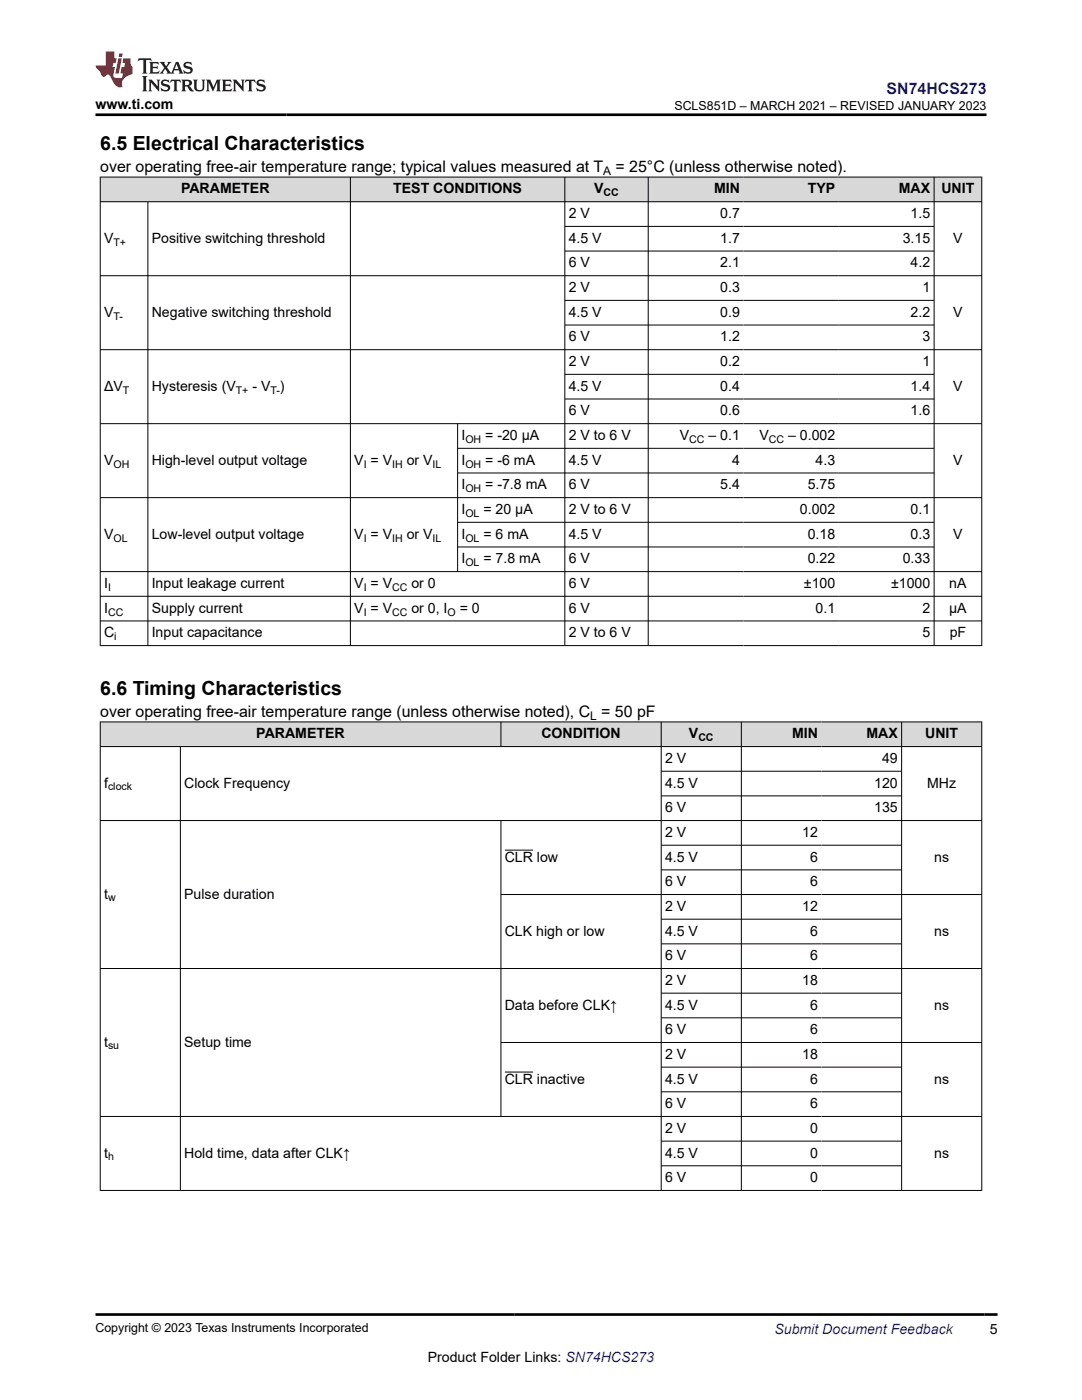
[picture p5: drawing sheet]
<svg xmlns="http://www.w3.org/2000/svg" width="216mm" height="279mm" viewBox="0 0 216 279" stroke-linecap="round" stroke-linejoin="round" font-family="sans-serif">
<g fill="#d8d8d8">
<path d="M20 35.3h175.9v5h-175.9z" fill-rule="evenodd"/>
<path d="M20.1 35.4h49.8v4.8h-49.8z" fill-rule="evenodd"/>
<path d="M70 35.4h42.6v4.8h-42.6z" fill-rule="evenodd"/>
<path d="M112.8 35.4h16.5v4.8h-16.5z" fill-rule="evenodd"/>
<path d="M129.4 35.4h19v4.8h-19z" fill-rule="evenodd"/>
<path d="M148.4 35.4h19v4.8h-19z" fill-rule="evenodd"/>
<path d="M167.4 35.4h18.9v4.8h-18.9z" fill-rule="evenodd"/>
<path d="M186.5 35.4h9.3v4.8h-9.3z" fill-rule="evenodd"/>
</g>
<g fill="none" stroke="#000" stroke-width=".2">
<path d="M19.9 35.3h176.1M20 35.3v93.6M69.9 35.3v93.6M112.7 35.3v93.6M129.3 35.3v93.6M186.4 35.3v93.6M195.9 35.3v93.6M19.9 40.3h176.1M19.9 55h176.1M29.5 40.3v88.6M112.7 45.2h73.8M112.7 50.1h73.8"/>
<path d="M112.7 59.9h73.8M19.9 69.8h176.1M112.7 64.9h73.8M112.7 74.7h73.8M112.7 79.6h73.8M19.9 84.6h176.1M19.9 99.3h176.1M91.3 84.6v29.5M91.3 89.5h95.2M91.3 94.4h95.2M19.9 114.1h176.1M19.9 119h176.1"/>
<path d="M91.3 104.2h95.2M91.3 109.2h95.2M19.9 123.9h176.1M19.9 128.8h176.1"/>
</g>
<g fill="#d8d8d8">
<path d="M20 144.1h175.9v4.9h-175.9z" fill-rule="evenodd"/>
<path d="M20.1 144.1h79.8v4.8h-79.8z" fill-rule="evenodd"/>
<path d="M100 144.1h31.9v4.8h-31.9z" fill-rule="evenodd"/>
<path d="M132 144.1h15.9v4.8h-15.9z" fill-rule="evenodd"/>
<path d="M148 144.1h15.9v4.8h-15.9z" fill-rule="evenodd"/>
<path d="M163.9 144.1h15.9v4.8h-15.9z" fill-rule="evenodd"/>
<path d="M180 144.1h15.8v4.8h-15.8z" fill-rule="evenodd"/>
</g>
<g fill="none" stroke="#000" stroke-width=".2">
<path d="M19.9 144.1h176.1M19.9 149h176.1M20 144v93.6M36 149v88.6M100 144v5.1M131.9 144v93.6M131.9 153.9h48.1M131.9 158.8h48.1M147.9 144v93.6M179.9 144v93.6M195.9 144v93.6M19.9 163.8h176.1"/>
<path d="M100 163.8v59.1M100 178.5h96M100.7 169.7h5.7M131.9 168.7h48.1M131.9 173.6h48.1M19.9 193.3h176.1M131.9 183.4h48.1M131.9 188.4h48.1M131.9 198.2h48.1M100 208.1h96M100.7 214h5.7M131.9 203.1h48.1"/>
<path d="M131.9 213h48.1M131.9 217.9h48.1M19.9 237.6h176.1M131.9 227.7h48.1M131.9 232.7h48.1M196 222.8h-176.1"/>
</g>
<path d="M27.7 11.6l-.2 .6 .5-.2h.6v.1v2.2l-.2 .4h1l-.2-.4v-2.2v-.1h.5l.5 .2-.1-.6zM29.8 12.4l.2 .3v1.6l-.2 .4h1.9l.1-.6a1.08 1.08 0 0 1-1.3 .2v-.7h.6l.4 .2v-.7l-.4 .2h-.6v-.5l.2-.2a1 1 0 0 1 1 .3l-.1-.5zM31.8 12.4l1 1.1-1 1.2h.9l-.2-.2 .4-.8 .5 .8-.2 .2h1.6l-.2-.2 .1-.5h1l.1 .5-.1 .2h.9l-.2-.4-.8-1.9h-.5l-1 2.1-.8-1.1 .9-1h-.8l.2 .2-.5 .6-.3-.6 .1-.2zM35.2 12.8l.4 1h-.8zM36.8 12.5a.65 .65 0 0 0-.2 .7 .65 .65 0 0 0 .6 .5l.7 .1 .1 .3a.79 .79 0 0 1-.7 .4 .79 .79 0 0 1-.7-.5l.1 .7 .2-.1a.93 .93 0 0 0 1.1 0 .93 .93 0 0 0 .4-.9 1.46 1.46 0 0 0-1.2-.6l-.1-.3a1.09 1.09 0 0 1 1.2 .2l-.2-.6-.1 .1-.6-.2zM28.4 15.2l.2 .4v2.2l-.2 .4h1l-.2-.4v-2.2l.2-.4zM29.6 15.9l.2 .4v1.5l-.2 .4h.8l-.3-.4v-1.3l1.7 1.8v-2l.2-.4h-.8l.2 .2 .1 1.1-1.2-1.3zM32.3 16a.65 .65 0 0 0-.2 .8 .65 .65 0 0 0 .7 .4l.6 .2 .1 .2a.79 .79 0 0 1-.7 .4 .79 .79 0 0 1-.7-.5l.1 .7 .2-.1a.93 .93 0 0 0 1.1 .1 .93 .93 0 0 0 .4-1 1.46 1.46 0 0 0-1.2-.5l-.1-.4a1.09 1.09 0 0 1 1.2 .2l-.2-.6-.1 .1-.6-.1zM34.1 15.9l-.1 .6a.63 .63 0 0 1 .7-.3l.1 1.6-.3 .4h1l-.2-.4v-1.6a.66 .66 0 0 1 .8 .3l-.1-.6zM36.2 15.9l.2 .4v1.5l-.2 .4h.9l-.2-.2v-.7h.5l.1 .2a.79 .79 0 0 0 1.2 .6l-1-.9a.61 .61 0 0 0 .6-.6 .61 .61 0 0 0-.5-.7zM36.9 16.2h.2a.47 .47 0 0 1 .5 .1 .47 .47 0 0 1 .1 .5l-.2 .1-.6 .1zM38.5 15.9l.2 .2a2.27 2.27 0 0 0 .4 2 1.04 1.04 0 0 0 1.7-.7v-1.3l.2-.2h-.8l.2 .4v1.1a.6 .6 0 0 1-.6 .6 .6 .6 0 0 1-.6-.6v-1.1l.3-.4zM41.1 15.9l.2 .4v1.5l-.2 .4h.7l-.2-.4v-1.4l.9 1.9 .8-1.9v1.4l-.2 .4h1l-.3-.4v-1.5l.3-.4h-.8l-.7 1.5-.7-1.5zM44.3 15.9l.2 .4v1.5l-.2 .4h1.9l.1-.6a1.09 1.09 0 0 1-1.3 .2v-.7h.6l.4 .2v-.6l-.4 .2h-.6v-.6l.2-.1a1.01 1.01 0 0 1 1 .3l-.1-.6zM46.4 15.9l.3 .4v1.5l-.3 .4h.8l-.2-.4v-1.3l1.6 1.8v-2l.2-.4h-.7l.2 .2v1.1l-1.2-1.3zM49 15.9l-.1 .6a.63 .63 0 0 1 .8-.3v1.6l-.3 .4h1l-.2-.4v-1.6a.66 .66 0 0 1 .8 .3l-.1-.6zM51.4 16a.65 .65 0 0 0-.2 .8 .65 .65 0 0 0 .6 .4l.6 .2 .2 .2a.79 .79 0 0 1-.8 .4 .79 .79 0 0 1-.6-.5l.1 .7 .2-.1a.93 .93 0 0 0 1 .1 .93 .93 0 0 0 .5-1 1.46 1.46 0 0 0-1.3-.5l-.1-.4a1.09 1.09 0 0 1 1.3 .2l-.2-.6-.2 .1-.5-.1z" fill="#231f20"/>
<path d="M21.1 10.3v2.7h-2.1l.1 .4 .9 1a.95 .95 0 0 0 .9 .9 .59 .59 0 0 1 .6-.4 .59 .59 0 0 1 .5 .3l.4 .8a1.59 1.59 0 0 0 2.1 1.4 1.61 1.61 0 0 1 1-2.3l1-.3-.1-1.5a1.59 1.59 0 0 1-.4-1.7h-1.4l-.2 .9h.5l-.1 .9h-.5l-.2 .9v.3l.4 .1-.2 .9h-.6a.73 .73 0 0 1-1.1-.7l.3-1.5h-.5l.2-.9h.5l.2-.9h-.5v-1.3zM23.6 11.6l-.6 3.1h.7l.6-3.1zM23.8 10.7l-.1 .6h.7l.1-.6z" fill="#ed1c24"/>
<path d="M19.1 22.9h177.8M19.1 262.3h179.9" fill="none" stroke="#000" stroke-width=".53"/>
<g font-size="3.9">
<text x="20" y="29.9">6.5 Electrical Characteristics</text>
<text x="20" y="138.6">6.6 Timing Characteristics</text>
</g>
<text font-size="3.2" fill="#00f" x="176.9" y="18.7">SN74HCS273</text>
<g font-size="3.2">
<text x="20" y="34.3">over operating free-air temperature range; typical values measured at T</text>
<text x="122.8" y="34.3">= 25°C (unless otherwise noted).</text>
<text x="20" y="143">over operating free-air temperature range (unless otherwise noted), C = 50 pF</text>
</g>
<g font-size="2.8">
<text x="19.1" y="21.8">www.ti.com</text>
<text x="36.1" y="38.6">PARAMETER</text>
<text x="78.5" y="38.6">TEST CONDITIONS</text>
<text x="118.6" y="38.6">V</text>
<text x="142.5" y="38.6">MIN</text>
<text x="161.2" y="38.6">TYP</text>
<text x="179.4" y="38.6">MAX</text>
<text x="187.9" y="38.6">UNIT</text>
<text x="113.5" y="43.5">2 V</text>
<text x="143.7" y="43.5">0.7</text>
<text x="181.7" y="43.5">1.5</text>
<text x="20.8" y="48.5">V</text>
<text x="30.3" y="48.5">Positive switching threshold</text>
<text x="113.5" y="48.5">4.5 V</text>
<text x="113.5" y="53.4">6 V</text>
<text x="143.7" y="48.5">1.7</text>
<text x="143.7" y="53.4">2.1</text>
<text x="180.1" y="48.5">3.15</text>
<text x="181.7" y="53.4">4.2</text>
<text x="190.2" y="48.5">V</text>
<text x="113.5" y="58.3">2 V</text>
<text x="143.7" y="58.3">0.3</text>
<text x="184.1" y="58.3">1</text>
<text x="20.8" y="63.2">V</text>
<text x="30.3" y="63.2">Negative switching threshold</text>
<text x="113.5" y="63.2">4.5 V</text>
<text x="143.7" y="63.2">0.9</text>
<text x="181.7" y="63.2">2.2</text>
<text x="190.2" y="63.2">V</text>
<text x="113.5" y="68.1">6 V</text>
<text x="143.7" y="68.1">1.2</text>
<text x="184.1" y="68.1">3</text>
<text x="20.8" y="78">ΔV</text>
<text x="30.3" y="78">Hysteresis (V</text>
<text x="50.4" y="78">- V )</text>
<text x="113.5" y="73.1">2 V</text>
<text x="113.5" y="78">4.5 V</text>
<text x="143.7" y="73.1">0.2</text>
<text x="143.7" y="78">0.4</text>
<text x="181.7" y="78">1.4</text>
<text x="184.1" y="73.1">1</text>
<text x="190.2" y="78">V</text>
<text x="113.5" y="82.9">6 V</text>
<text x="143.7" y="82.9">0.6</text>
<text x="181.7" y="82.9">1.6</text>
<text x="92.1" y="87.8">I</text>
<text x="96.8" y="87.8">= -20 µA</text>
<text x="113.5" y="87.8">2 V to 6 V</text>
<text x="135.7" y="87.8">V</text>
<text x="141.4" y="87.8">– 0.1</text>
<text x="151.5" y="87.8">V</text>
<text x="157.3" y="87.8">– 0.002</text>
<text x="20.8" y="92.7">V</text>
<text x="30.3" y="92.7">High-level output voltage</text>
<text x="70.7" y="92.7">V = V</text>
<text x="81.2" y="92.7">or V</text>
<text x="92.1" y="92.7">I</text>
<text x="96.8" y="92.7">= -6 mA</text>
<text x="113.5" y="92.7">4.5 V</text>
<text x="146.1" y="92.7">4</text>
<text x="162.7" y="92.7">4.3</text>
<text x="190.2" y="92.7">V</text>
<text x="92.1" y="97.7">I</text>
<text x="96.8" y="97.7">= -7.8 mA</text>
<text x="113.5" y="97.7">6 V</text>
<text x="143.7" y="97.7">5.4</text>
<text x="161.2" y="97.7">5.75</text>
<text x="20.8" y="107.5">V</text>
<text x="30.3" y="107.5">Low-level output voltage</text>
<text x="70.7" y="107.5">V = V</text>
<text x="81.2" y="107.5">or V</text>
<text x="92.1" y="102.6">I</text>
<text x="92.1" y="107.5">I</text>
<text x="96.5" y="102.6">= 20 µA</text>
<text x="96.5" y="107.5">= 6 mA</text>
<text x="113.5" y="102.6">2 V to 6 V</text>
<text x="113.5" y="107.5">4.5 V</text>
<text x="159.6" y="102.6">0.002</text>
<text x="161.2" y="107.5">0.18</text>
<text x="181.7" y="102.6">0.1</text>
<text x="181.7" y="107.5">0.3</text>
<text x="190.2" y="107.5">V</text>
<text x="92.1" y="112.4">I</text>
<text x="96.5" y="112.4">= 7.8 mA</text>
<text x="113.5" y="112.4">6 V</text>
<text x="161.2" y="112.4">0.22</text>
<text x="180.1" y="112.4">0.33</text>
<text x="20.8" y="117.4">I</text>
<text x="30.3" y="117.4">Input leakage current</text>
<text x="70.7" y="117.4">V = V</text>
<text x="82.1" y="117.4">or 0</text>
<text x="113.5" y="117.4">6 V</text>
<text x="160.4" y="117.4">±100</text>
<text x="177.8" y="117.4">±1000</text>
<text x="189.4" y="117.4">nA</text>
<text x="20.8" y="122.3">I</text>
<text x="30.3" y="122.3">Supply current</text>
<text x="70.7" y="122.3">V = V</text>
<text x="82.1" y="122.3">or 0, I</text>
<text x="91.7" y="122.3">= 0</text>
<text x="113.5" y="122.3">6 V</text>
<text x="162.7" y="122.3">0.1</text>
<text x="184.1" y="122.3">2</text>
<text x="189.4" y="122.3">µA</text>
<text x="20.8" y="127.2">C</text>
<text x="30.3" y="127.2">Input capacitance</text>
<text x="113.5" y="127.2">2 V to 6 V</text>
<text x="184.1" y="127.2">5</text>
<text x="189.5" y="127.2">pF</text>
<text x="51.1" y="147.3">PARAMETER</text>
<text x="108" y="147.3">CONDITION</text>
<text x="137.5" y="147.3">V</text>
<text x="158" y="147.3">MIN</text>
<text x="172.9" y="147.3">MAX</text>
<text x="184.6" y="147.3">UNIT</text>
<text x="132.7" y="152.3">2 V</text>
<text x="176" y="152.3">49</text>
<text x="20.8" y="157.2">f</text>
<text x="36.8" y="157.2">Clock Frequency</text>
<text x="132.7" y="157.2">4.5 V</text>
<text x="174.4" y="157.2">120</text>
<text x="185" y="157.2">MHz</text>
<text x="132.7" y="162.1">6 V</text>
<text x="132.7" y="167">2 V</text>
<text x="160.1" y="167">12</text>
<text x="174.4" y="162.1">135</text>
<text x="100.7" y="172">CLR low</text>
<text x="132.7" y="172">4.5 V</text>
<text x="161.6" y="172">6</text>
<text x="186.4" y="172">ns</text>
<text x="20.8" y="179.3">t</text>
<text x="36.8" y="179.3">Pulse duration</text>
<text x="132.7" y="176.9">6 V</text>
<text x="161.6" y="176.9">6</text>
<text x="132.7" y="181.8">2 V</text>
<text x="160.1" y="181.8">12</text>
<text x="100.7" y="186.7">CLK high or low</text>
<text x="132.7" y="186.7">4.5 V</text>
<text x="132.7" y="191.6">6 V</text>
<text x="161.6" y="186.7">6</text>
<text x="161.6" y="191.6">6</text>
<text x="186.4" y="186.7">ns</text>
<text x="132.7" y="196.6">2 V</text>
<text x="160.1" y="196.6">18</text>
<text x="100.7" y="201.5">Data before CLK↑</text>
<text x="132.7" y="201.5">4.5 V</text>
<text x="161.6" y="201.5">6</text>
<text x="186.4" y="201.5">ns</text>
<text x="20.8" y="208.9">t</text>
<text x="36.8" y="208.9">Setup time</text>
<text x="132.7" y="206.4">6 V</text>
<text x="161.6" y="206.4">6</text>
<text x="132.7" y="211.3">2 V</text>
<text x="160.1" y="211.3">18</text>
<text x="100.7" y="216.2">CLR inactive</text>
<text x="132.7" y="216.2">4.5 V</text>
<text x="132.7" y="221.2">6 V</text>
<text x="161.6" y="216.2">6</text>
<text x="161.6" y="221.2">6</text>
<text x="186.4" y="216.2">ns</text>
<text x="132.7" y="226.1">2 V</text>
<text x="161.6" y="226.1">0</text>
<text x="20.8" y="231">t</text>
<text x="36.8" y="231">Hold time, data after CLK↑</text>
<text x="132.7" y="231">4.5 V</text>
<text x="161.6" y="231">0</text>
<text x="186.4" y="231">ns</text>
<text x="132.7" y="235.9">6 V</text>
<text x="161.6" y="235.9">0</text>
<text x="197.5" y="266.1">5</text>
<text x="85.4" y="271.7">Product Folder Links: SN74HCS273</text>
</g>
<text font-size="2.8" fill="#00f" x="154.5" y="266.2">Submit Document Feedback</text>
<g font-size="2.5">
<text x="134.6" y="21.9">SCLS851D – MARCH 2021 – REVISED JANUARY 2023</text>
<text x="19.1" y="265.9">Copyright © 2023 Texas Instruments Incorporated</text>
</g>
<g font-size="2.4">
<text x="120.4" y="34.9">A</text>
<text x="117.8" y="143.7">L</text>
</g>
<g font-size="2.1">
<text x="120.4" y="39.2">CC</text>
<text x="22.6" y="49">T+</text>
<text x="22.6" y="63.8">T-</text>
<text x="24.5" y="78.5">T</text>
<text x="47.1" y="78.5">T+</text>
<text x="54" y="78.5">T-</text>
<text x="92.9" y="88.4">OH</text>
<text x="137.5" y="88.4">CC</text>
<text x="153.4" y="88.4">CC</text>
<text x="22.6" y="93.3">OH</text>
<text x="72.6" y="93.3">I</text>
<text x="78.3" y="93.3">IH</text>
<text x="86.3" y="93.3">IL</text>
<text x="92.9" y="93.3">OH</text>
<text x="92.9" y="98.2">OH</text>
<text x="92.9" y="103.2">OL</text>
<text x="22.6" y="108.1">OL</text>
<text x="72.6" y="108.1">I</text>
<text x="78.3" y="108.1">IH</text>
<text x="86.3" y="108.1">IL</text>
<text x="92.9" y="108.1">OL</text>
<text x="92.9" y="113">OL</text>
<text x="21.6" y="117.9">I</text>
<text x="72.6" y="117.9">I</text>
<text x="78.3" y="117.9">CC</text>
<text x="21.6" y="122.8">CC</text>
<text x="72.6" y="122.8">I</text>
<text x="78.3" y="122.8">CC</text>
<text x="89.3" y="122.8">O</text>
<text x="22.8" y="127.8">i</text>
<text x="139.3" y="147.9">CC</text>
<text x="21.6" y="157.8">clock</text>
<text x="21.6" y="179.9">w</text>
<text x="21.6" y="209.4">su</text>
<text x="21.6" y="231.6">h</text>
</g>
</svg>
